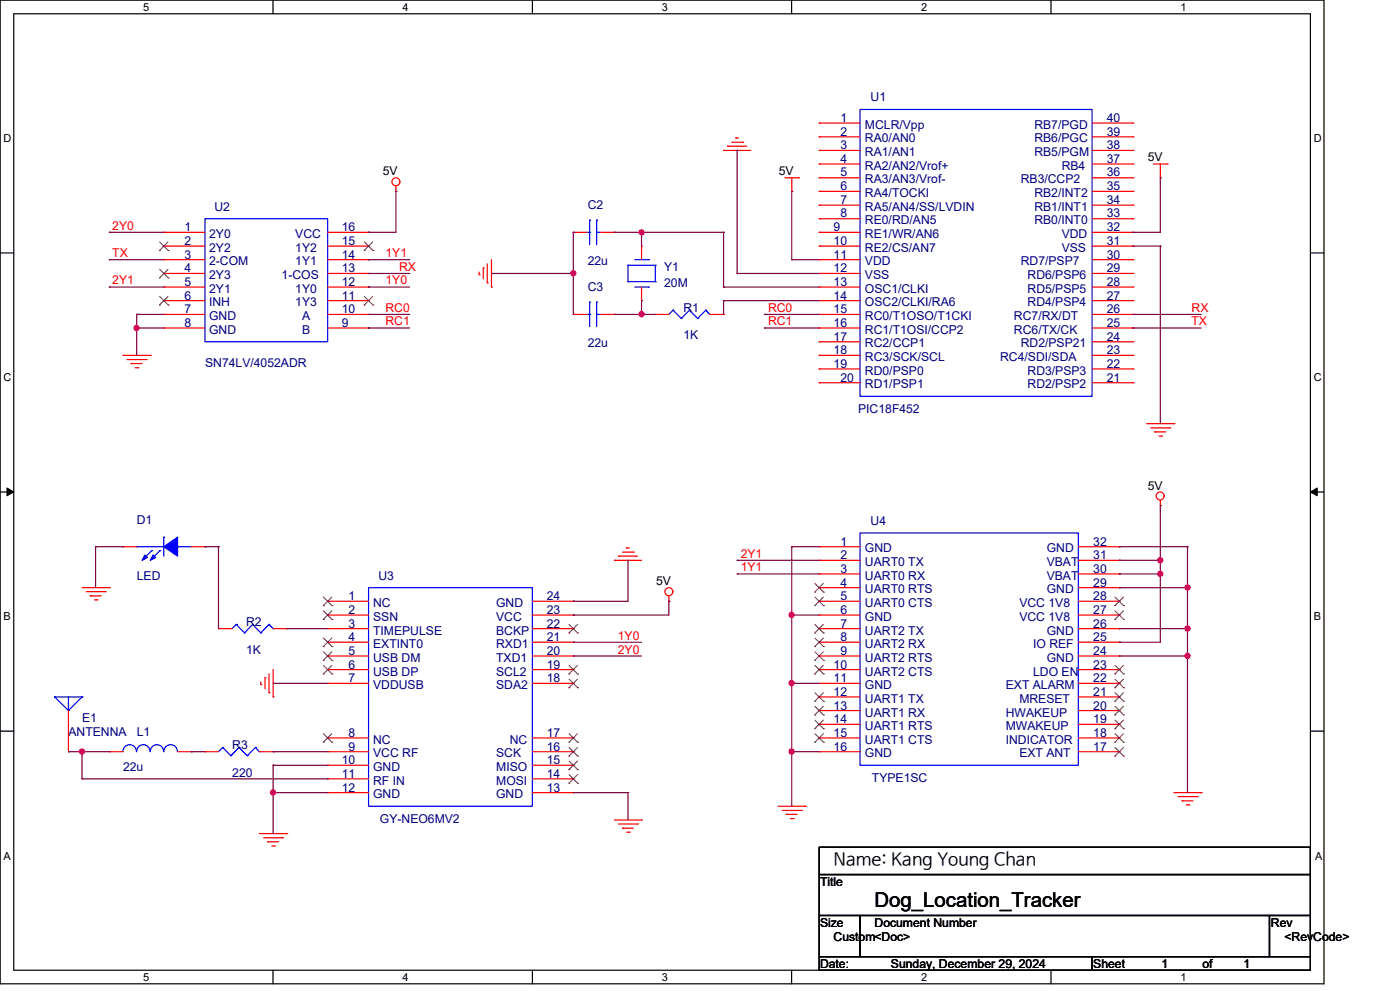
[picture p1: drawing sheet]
<svg xmlns="http://www.w3.org/2000/svg" width="297mm" height="210mm" viewBox="0 0 297 210" stroke-linecap="round" stroke-linejoin="round" font-family="sans-serif">
<g fill="none" stroke="#000" stroke-width=".25">
<path d="M0 0h280.6v208.4h-280.6zM2.9 2.9h274.8v202.6h-274.8zM57.8 0v2.9M112.8 0v2.9M167.8 0v2.9M222.7 0v2.9M0 53.6h2.9M277.7 53.6h2.9M0 104.2h2.9M277.7 104.2h2.9M0 154.9h2.9M277.7 154.9h2.9"/>
<path d="M173.6 179.4h104.1v5.8h-104.1zM173.6 185.2h104.1v8.7h-104.1zM173.6 193.9h8.7v8.7h-8.7zM182.3 193.9h86.7v8.7h-86.7zM269 193.9h8.7v8.7h-8.7zM57.8 205.5v2.9M112.8 205.5v2.9M167.8 205.5v2.9M173.6 202.6h57.8v2.9h-57.8zM222.7 205.5v2.9M231.4 202.6h46.3v2.9h-46.3z"/>
</g>
<path d="M1.5 103.4l1.4 .8-1.4 .8zM277.7 104.2l1.4-.8v1.6z" fill="#000" stroke="#000" stroke-width=".21"/>
<g fill="none" stroke="#f00" stroke-width=".25">
<path d="M83.9 39.4v1.1M153.3 31.9h.1M153.3 31.9h5.8M154.2 31h.1M154.2 31h4M155.1 30.1h2.3M155.9 29.2h.1M155.9 29.2h.6M157.4 30.1h.1M166.4 37.7h2.8M167.8 37.7v2.8M169.2 37.7h.1"/>
<path d="M173.6 26.1h.1M173.6 29h.1M173.6 31.9h.1M173.6 34.7h.1M173.6 37.7h.1M173.6 37.7h8.7M173.6 31.9h8.7M173.6 34.7h8.7M173.6 26.1h8.7M173.6 29h8.7M231.4 37.7h8.7M231.4 31.9h8.7"/>
<path d="M231.4 34.7h8.7M231.4 26.1h8.7M231.4 29h8.7M240.1 37.7h.1M240.1 34.7h.1M240.1 31.9h.1M240.1 29h.1M240.1 26.1h.1M244.4 34.7h2.9M245.9 37.7h.1M245.9 34.7v3M247.3 34.7h.1"/>
<path d="M34.7 49.2h.1M34.7 52.1h.1M34.7 55h.1M34.7 57.9h.1M34.7 49.2h8.7M34.7 52.1h8.7M34.7 55h8.7M34.7 57.9h8.7M69.4 49.2h8.7M69.4 52.1h8.7M69.4 55h8.7M69.4 57.9h8.7"/>
<path d="M78.1 57.9h.1M78.1 55h.1M78.1 52.1h.1M78.1 49.2h.1M83.9 40.5h.1M101.5 58.2h.1M101.5 57.6v.6M102.4 56.7h.1M102.4 56.7v2.4M103.3 59.9h.1M103.3 55.9v4M104.2 55v5.8"/>
<path d="M121.5 49.2h.1M121.5 49.2h2.9M127.3 49.2h2.9M130.2 49.2h.1M136 52.1h.1M136 52.1v2.9M167.8 40.5h.1M173.6 40.5h.1M173.6 43.5h.1M173.6 46.3h.1M173.6 49.2h.1M173.6 52.1h.1"/>
<path d="M173.6 55h.1M173.6 57.9h.1M173.6 49.2h8.7M173.6 52.1h8.7M173.6 55h8.7M173.6 57.9h8.7M173.6 40.5h8.7M173.6 43.5h8.7M173.6 46.3h8.7M231.4 49.2h8.7M231.4 52.1h8.7M231.4 55h8.7"/>
<path d="M231.4 57.9h8.7M231.4 40.5h8.7M231.4 43.5h8.7M231.4 46.3h8.7M240.1 57.9h.1M240.1 55h.1M240.1 52.1h.1M240.1 49.2h.1M240.1 46.3h.1M240.1 43.5h.1M240.1 40.5h.1M26 75.3h5.8"/>
<path d="M26.9 76.2h4.1M27.8 77h.1M27.8 77h2.3M28.7 77.9h.5M29.2 77.9h.1M31 76.2h.1M31.8 75.3h.1M34.7 60.8h.1M34.7 63.7h.1M34.7 66.6h.1M34.7 69.5h.1M34.7 66.6h8.7"/>
<path d="M34.7 60.8h8.7M34.7 63.7h8.7M34.7 69.5h8.7M69.4 66.6h8.7M69.4 60.8h8.7M69.4 63.7h8.7M69.4 69.5h8.7M78.1 69.5h.1M78.1 66.6h.1M78.1 63.7h.1M78.1 60.8h.1M104.2 60.8h.1"/>
<path d="M121.5 66.6h.1M121.5 66.6h2.9M127.3 66.6h2.9M130.2 66.6h.1M136 63.7h.1M136 60.8v2.9M138.9 66.6h.1M138.9 66.6h2.8M150.4 66.6h2.9M153.3 66.6h.1M173.6 60.8h.1M173.6 63.7h.1"/>
<path d="M173.6 66.6h.1M173.6 69.5h.1M173.6 72.4h.1M173.6 75.3h.1M173.6 78.1h.1M173.6 75.3h8.7M173.6 66.6h8.7M173.6 60.8h8.7M173.6 63.7h8.7M173.6 69.5h8.7M173.6 72.4h8.7M173.6 78.1h8.7"/>
<path d="M231.4 75.3h8.7M231.4 66.6h8.7M231.4 60.8h8.7M231.4 63.7h8.7M231.4 69.5h8.7M231.4 72.4h8.7M231.4 78.1h8.7M240.1 78.1h.1M240.1 75.3h.1M240.1 69.5h.1M240.1 66.6h.1M240.1 63.7h.1"/>
<path d="M240.1 60.8h.1M240.1 72.4h.1M173.6 81.1h.1M173.6 81.1h8.7M231.4 81.1h8.7M240.1 81.1h.1M243 89.7h5.8M243.9 90.6h4M244.7 91.5h.1M244.7 91.5h2.3M245.6 92.4h.6M246.2 92.4h.1"/>
<path d="M247.9 90.6h.1M248.8 89.7h.1M26 115.8h.1M26 115.8h3M40.5 115.8h2.9M43.4 115.8h.1M130.2 118.7h.1M130.2 118.7h5.8M131 117.8h.1M131 117.8h4.1M131.9 116.9h2.3M132.8 116.1h.1"/>
<path d="M132.8 116.1h.6M134.2 116.9h.1M173.6 115.8h.1M173.6 118.7h.1M173.6 118.7h8.7M173.6 115.8h8.7M228.5 118.7h8.7M228.5 115.8h8.7M237.2 118.7h.1M237.2 115.8h.1M245.9 107.1h.1M245.9 105.9v1.2"/>
<path d="M17.4 124.5h5.8M18.3 125.3h4M19.1 126.2h.1M19.1 126.2h2.3M20 127.1h.6M20.6 127.1h.1M22.3 125.3h.1M23.2 124.5h.1M46.3 133.2h.1M46.3 133.2h2.9M57.9 133.2h2.9M60.8 133.2h.1"/>
<path d="M69.4 127.4h.1M69.4 130.3h.1M69.4 133.2h.1M69.4 136h.1M69.4 138.9h.1M69.4 127.4h8.7M69.4 130.3h8.7M69.4 133.2h8.7M69.4 136h8.7M69.4 138.9h8.7M112.8 127.4h8.7M112.8 130.3h8.7"/>
<path d="M112.8 133.2h8.7M112.8 136h8.7M112.8 138.9h8.7M121.5 138.9h.1M121.5 136h.1M121.5 133.2h.1M121.5 130.3h.1M121.5 127.4h.1M141.7 127.4h.1M141.7 126.2v1.2M173.6 121.6h.1M173.6 124.5h.1"/>
<path d="M173.6 127.4h.1M173.6 130.3h.1M173.6 133.2h.1M173.6 136h.1M173.6 138.9h.1M173.6 124.5h8.7M173.6 121.6h8.7M173.6 127.4h8.7M173.6 130.3h8.7M173.6 133.2h8.7M173.6 136h8.7M173.6 138.9h8.7"/>
<path d="M228.5 124.5h8.7M228.5 121.6h8.7M228.5 127.4h8.7M228.5 130.3h8.7M228.5 133.2h8.7M228.5 136h8.7M228.5 138.9h8.7M237.2 138.9h.1M237.2 136h.1M237.2 133.2h.1M237.2 130.3h.1M237.2 127.4h.1"/>
<path d="M237.2 124.5h.1M237.2 121.6h.1M14.5 159.2h.1M14.5 150.5v8.7M23.2 159.2h.1M23.2 159.2h2.8M37.6 159.2h2.9M40.5 159.2h.1M43.4 159.2h.1M43.4 159.2h2.9M55 159.2h2.9M55.3 145h.1"/>
<path d="M55.3 144.4v.6M56.2 143.6h.1M56.2 143.6v2.3M57 146.7h.1M57 142.7v4M57.9 147.6h.1M57.9 159.2h.1M57.9 141.8v5.8M69.4 141.8h.1M69.4 144.7h.1M69.4 156.3h.1M69.4 159.2h.1"/>
<path d="M69.4 141.8h8.7M69.4 144.7h8.7M69.4 156.3h8.7M69.4 159.2h8.7M112.8 141.8h8.7M112.8 144.7h8.7M112.8 156.3h8.7M112.8 159.2h8.7M121.5 159.2h.1M121.5 156.3h.1M121.5 144.7h.1M121.5 141.8h.1"/>
<path d="M173.6 141.8h.1M173.6 144.7h.1M173.6 147.6h.1M173.6 150.5h.1M173.6 153.4h.1M173.6 156.3h.1M173.6 159.2h.1M173.6 141.8h8.7M173.6 144.7h8.7M173.6 147.6h8.7M173.6 150.5h8.7M173.6 153.4h8.7"/>
<path d="M173.6 156.3h8.7M173.6 159.2h8.7M228.5 141.8h8.7M228.5 144.7h8.7M228.5 147.6h8.7M228.5 150.5h8.7M228.5 153.4h8.7M228.5 156.3h8.7M228.5 159.2h8.7M237.2 159.2h.1M237.2 156.3h.1M237.2 153.4h.1"/>
<path d="M237.2 150.5h.1M237.2 147.6h.1M237.2 144.7h.1M237.2 141.8h.1M55 176.6h5.8M55.9 177.5h4M56.7 178.3h.1M56.7 178.3h2.3M57.6 179.2h.5M58.1 179.2h.1M59.9 177.5h.1M60.8 176.6h.1"/>
<path d="M69.4 162.1h.1M69.4 165h.1M69.4 167.9h.1M69.4 167.9h8.7M69.4 162.1h8.7M69.4 165h8.7M112.8 167.9h8.7M112.8 162.1h8.7M112.8 165h8.7M121.5 167.9h.1M121.5 165h.1M121.5 162.1h.1"/>
<path d="M130.2 173.7h5.8M131 174.5h4.1M131.9 175.4h.1M131.9 175.4h2.3M132.8 176.3h.6M133.4 176.3h.1M135.1 174.5h.1M136 173.7h.1M164.9 170.8h5.8M165.8 171.7h4M166.6 172.5h.1M166.6 172.5h2.3"/>
<path d="M167.5 173.4h.6M168.1 173.4h.1M169.8 171.7h.1M170.7 170.8h.1M248.8 167.9h5.8M249.7 168.7h4M250.5 169.6h.1M250.5 169.6h2.3M251.4 170.5h.5M251.9 170.5h.1M253.7 168.7h.1M254.6 167.9h.1"/>
<circle cx="83.9" cy="38.5" r=".85"/>
<circle cx="245.9" cy="105.1" r=".85"/>
<circle cx="141.7" cy="125.3" r=".85"/>
</g>
<g fill="none" stroke="#00f" stroke-width=".25">
<path d="M182.3 23.2h49.1v60.7h-49.1zM43.4 46.3h26v26.1h-26zM124.4 49.2h.6M125 49.2h.1M125 46.6h.1M125 46.6v5.2M126.4 46.6h.1M126.4 49.2h.1M126.4 49.2h.9M126.4 46.6v5.2M133.1 56.2h.1M133.1 59.7h.1"/>
<path d="M133.1 59.7h5.8M133.1 56.2h5.8M133.1 56.2v3.5M134.5 55h2.9M137.4 55h.1M138.9 59.7h.1M138.9 56.2h.1M138.9 56.2v3.5M124.4 66.6h.6M125 66.6h.1M125 64h.1M125 64v5.2"/>
<path d="M126.4 64h.1M126.4 66.6h.1M126.4 64v5.2M126.4 66.6h.9M134.5 60.8h2.9M137.4 60.8h.1M142.6 65.7h.1M142.6 65.7l-.9 .9M142.6 65.7l1.8 1.7M144.4 67.4h.1M146.1 65.7h.1M146.1 65.7l-1.7 1.7"/>
<path d="M146.1 65.7l1.7 1.7M147.8 67.4h.1M149.6 65.7h.1M149.6 65.7l-1.8 1.7M149.6 65.7l.8 .9M150.4 66.6h.1M29 115.8h.1M29 115.8h5.7M32.1 116.7h.1M32.1 116.7l-1.7 1.7M33.9 116.7h.1M33.9 116.7l-1.8 1.7"/>
<path d="M34.7 113.8h.1M34.7 113.8v4M37.6 115.8h.1M37.6 115.8h2.9M182.3 112.9h46.2v49.2h-46.2zM50.1 132.3h.1M50.1 132.3l-.9 .9M50.1 132.3l1.7 1.7M51.8 134h.1M53.5 132.3h.1M53.5 132.3l-1.7 1.7M53.5 132.3l1.8 1.7"/>
<path d="M55.3 134h.1M57 132.3h.1M57 132.3l-1.7 1.7M57 132.3l.9 .9M57.9 133.2h.1M78.1 124.5h34.7v46.3h-34.7zM11.6 147.6h.1M11.6 147.6h5.8M11.6 147.6l2.9 2.9M14.5 150.5h.1M14.5 147.6v2.9M17.4 147.6h.1"/>
<path d="M17.4 147.6l-2.9 2.9M28.9 159.2a1.44 1.44 0 0 0-1.4-1.5 1.44 1.44 0 0 0-1.5 1.5M31.8 159.2a1.42 1.42 0 0 0-1.4-1.5 1.42 1.42 0 0 0-1.4 1.5M34.7 159.2a1.42 1.42 0 0 0-1.4-1.5 1.42 1.42 0 0 0-1.5 1.5M37.6 159.2a1.44 1.44 0 0 0-1.4-1.5 1.44 1.44 0 0 0-1.5 1.5M47.2 158.3h.1M47.2 158.3l-.9 .9M47.2 158.3l1.7 1.8M50.7 158.3h.1M50.7 158.3l-1.8 1.8M50.7 158.3l1.7 1.8M54.1 158.3h.1"/>
<path d="M54.1 158.3l-1.7 1.8M54.1 158.3l.9 .9M55 159.2h.1M48.9 160.1h.1M52.4 160.1h.1"/>
</g>
<g fill="#00f" stroke="#00f" stroke-width=".25">
<path d="M34.7 115.8l2.9-2v4z" fill-rule="evenodd"/>
<path d="M30.7 117.5l.6 .6-1.2 .6z" fill-rule="evenodd"/>
<path d="M32.4 117.5l.6 .6-1.2 .6z" fill-rule="evenodd"/>
</g>
<g fill="none" stroke="#804000" stroke-width=".21">
<path d="M33.8 53.1h.1M33.8 58.9h.1M33.8 51.2l1.8 1.9M33.8 57l1.8 1.9M35.6 51.2l-1.8 1.9M35.6 57l-1.8 1.9M35.6 53.1h.1M35.6 58.9h.1M77.2 53.1h.1M77.2 51.2l1.8 1.9M79 51.2l-1.8 1.9M79 53.1h.1"/>
<path d="M33.8 64.6h.1M33.8 62.8l1.8 1.8M35.6 62.8l-1.8 1.8M35.6 64.6h.1M77.2 64.6h.1M77.2 62.8l1.8 1.8M79 62.8l-1.8 1.8M79 64.6h.1M68.5 128.3h.1M68.5 131.2h.1M68.5 137h.1M68.5 139.9h.1"/>
<path d="M68.5 126.5l1.9 1.8M68.5 129.4l1.9 1.8M68.5 135.1l1.9 1.9M68.5 138.1l1.9 1.8M70.3 126.5l-1.8 1.8M70.3 129.4l-1.8 1.8M70.3 135.1l-1.8 1.9M70.3 138.1l-1.8 1.8M70.4 128.3h.1M70.4 131.2h.1M70.4 137h.1M70.4 139.9h.1"/>
<path d="M120.6 134.1h.1M120.6 132.3l1.8 1.8M122.4 132.3l-1.8 1.8M122.4 134.1h.1M172.7 125.4h.1M172.7 128.3h.1M172.7 134.1h.1M172.7 137h.1M172.7 139.9h.1M172.7 123.6l1.8 1.8M172.7 126.5l1.8 1.8M172.7 132.3l1.8 1.8"/>
<path d="M172.7 135.1l1.8 1.9M172.7 138.1l1.8 1.8M174.5 123.6l-1.8 1.8M174.5 126.5l-1.8 1.8M174.5 132.3l-1.8 1.8M174.5 135.1l-1.8 1.9M174.5 138.1l-1.8 1.8M174.5 125.4h.1M174.5 128.3h.1M174.5 134.1h.1M174.5 137h.1M174.5 139.9h.1"/>
<path d="M236.3 131.2h.1M236.3 128.3h.1M236.3 129.4l1.8 1.8M236.3 126.5l1.8 1.8M238.1 129.4l-1.8 1.8M238.1 126.5l-1.8 1.8M238.1 131.2h.1M238.1 128.3h.1M68.5 142.8h.1M68.5 157.2h.1M68.5 140.9l1.9 1.9M68.5 155.4l1.9 1.8"/>
<path d="M70.3 140.9l-1.8 1.9M70.3 155.4l-1.8 1.8M70.4 142.8h.1M70.4 157.2h.1M120.6 157.2h.1M120.6 145.7h.1M120.6 142.8h.1M120.6 158.3l1.8 1.8M120.6 155.4l1.8 1.8M120.6 143.9l1.8 1.8M120.6 140.9l1.8 1.9M122.4 158.3l-1.8 1.8"/>
<path d="M122.4 155.4l-1.8 1.8M122.4 143.9l-1.8 1.8M122.4 140.9l-1.8 1.9M122.4 157.2h.1M122.4 145.7h.1M122.4 142.8h.1M172.7 142.8h.1M172.7 148.6h.1M172.7 151.4h.1M172.7 154.3h.1M172.7 157.2h.1M172.7 140.9l1.8 1.9"/>
<path d="M172.7 146.7l1.8 1.9M172.7 149.6l1.8 1.8M172.7 152.5l1.8 1.8M172.7 155.4l1.8 1.8M174.5 140.9l-1.8 1.9M174.5 146.7l-1.8 1.9M174.5 149.6l-1.8 1.8M174.5 152.5l-1.8 1.8M174.5 155.4l-1.8 1.8M174.5 142.8h.1M174.5 148.6h.1M174.5 151.4h.1"/>
<path d="M174.5 154.3h.1M174.5 157.2h.1M236.3 157.2h.1M236.3 154.3h.1M236.3 151.4h.1M236.3 148.6h.1M236.3 145.7h.1M236.3 142.8h.1M236.3 158.3l1.8 1.8M236.3 155.4l1.8 1.8M236.3 152.5l1.8 1.8M236.3 149.6l1.8 1.8"/>
<path d="M236.3 146.7l1.8 1.9M236.3 143.9l1.8 1.8M236.3 140.9l1.8 1.9M238.1 158.3l-1.8 1.8M238.1 155.4l-1.8 1.8M238.1 152.5l-1.8 1.8M238.1 149.6l-1.8 1.8M238.1 146.7l-1.8 1.9M238.1 143.9l-1.8 1.8M238.1 140.9l-1.8 1.9M238.1 157.2h.1M238.1 154.3h.1"/>
<path d="M238.1 151.4h.1M238.1 148.6h.1M238.1 145.7h.1M238.1 142.8h.1M120.6 165.9h.1M120.6 163h.1M120.6 160.1h.1M120.6 164.1l1.8 1.8M120.6 161.2l1.8 1.8M122.4 164.1l-1.8 1.8M122.4 161.2l-1.8 1.8M122.4 165.9h.1"/>
<path d="M122.4 163h.1M122.4 160.1h.1M236.3 160.1h.1M238.1 160.1h.1"/>
</g>
<g fill="none" stroke="#800040" stroke-width=".25">
<path d="M156.2 31.9h.1M156.2 31.9v26M245.9 37.7h.1M245.9 37.7v11.5h-5.8M23.2 49.2h.1M23.2 55h.1M23.2 55h11.5M23.2 49.2h11.5M78.1 49.2h.1M78.1 55h.1M78.1 57.9h.1M78.1 55h8.7"/>
<path d="M78.1 57.9h8.7M83.9 40.5h.1M83.9 40.5v8.7h-5.8M104.2 57.9h.1M104.2 57.9h17.3M121.5 49.2h.1M121.5 57.9h.1M121.5 49.2v17.4M130.2 49.2h.1M130.2 49.2h23.1M136 49.2h.1M136 49.2v2.9"/>
<path d="M153.3 49.2h.1M153.3 49.2v11.6M156.2 57.9h.1M156.2 57.9h17.4M167.8 40.5h.1M167.8 55h.1M167.8 40.5v14.5M167.8 55h5.8M240.1 52.1h.1M240.1 49.2h.1M240.1 52.1h5.8M245.9 52.1h.1"/>
<path d="M245.9 52.1v37.6M23.2 60.8h.1M23.2 60.8h11.5M29 69.5h.1M29 66.6h.1M29 66.6h5.7M29 69.5h5.7M29 66.6v8.7M78.1 66.6h.1M78.1 69.5h.1M78.1 60.8h.1M78.1 66.6h8.7"/>
<path d="M78.1 60.8h8.7M78.1 69.5h8.7M130.2 66.6h.1M130.2 66.6h8.7M136 63.7h.1M136 66.6h.1M136 63.7v2.9M153.3 60.8h.1M153.3 63.7h.1M153.3 60.8h20.3M153.3 63.7v2.9M153.3 63.7h20.3"/>
<path d="M162 66.6h.1M162 69.5h.1M162 66.6h11.6M162 69.5h11.6M240.1 69.5h.1M240.1 66.6h.1M240.1 66.6h14.5M240.1 69.5h14.5M20.3 115.8h.1M20.3 115.8h5.7M20.3 115.8v8.7M26 115.8h.1"/>
<path d="M43.4 115.8h.1M43.4 115.8h2.9M46.3 115.8h.1M46.3 115.8v17.4M133.1 118.7h.1M133.1 118.7v8.7h-11.6M156.2 118.7h.1M156.2 118.7h17.4M167.8 115.8h.1M167.8 115.8v55M167.8 115.8h5.8M237.2 115.8h.1"/>
<path d="M237.2 118.7h.1M237.2 115.8h14.5M237.2 118.7h8.7M245.9 107.1h.1M245.9 118.7h.1M245.9 107.1v28.9h-8.7M251.7 115.8h.1M251.7 115.8v52.1M60.8 133.2h.1M60.8 133.2h8.6M121.5 127.4h.1M121.5 130.3h.1"/>
<path d="M121.5 136h.1M121.5 138.9h.1M121.5 136h14.5M121.5 138.9h14.5M141.7 127.4h.1M141.7 127.4v2.9h-20.2M156.2 121.6h.1M156.2 121.6h17.4M167.8 130.3h.1M167.8 130.3h5.8M237.2 124.5h.1M237.2 133.2h.1"/>
<path d="M237.2 138.9h.1M237.2 121.6h.1M237.2 136h.1M237.2 138.9h14.5M237.2 133.2h14.5M237.2 121.6h8.7M237.2 124.5h14.5M245.9 121.6h.1M251.7 124.5h.1M251.7 133.2h.1M251.7 138.9h.1M14.5 159.2h.1"/>
<path d="M14.5 159.2h8.7M17.4 159.2h.1M17.4 159.2v5.8M40.5 159.2h.1M40.5 159.2h2.9M57.9 144.7h.1M57.9 159.2h.1M57.9 144.7h11.5M57.9 159.2h11.5M167.8 144.7h.1M167.8 159.2h.1M167.8 144.7h5.8"/>
<path d="M167.8 159.2h5.8M17.4 165h.1M17.4 165h52M57.9 162.1h.1M57.9 167.9h.1M57.9 167.9h11.5M57.9 162.1h11.5M57.9 162.1v14.5M121.5 167.9h.1M121.5 167.9h11.6M133.1 167.9h.1M133.1 167.9v5.8"/>
</g>
<g fill="#f0f" stroke="#f0f" stroke-width=".25">
<circle cx="121.5" cy="57.9" r=".55"/>
<circle cx="136" cy="49.2" r=".55"/>
<circle cx="136" cy="66.6" r=".55"/>
<circle cx="28.9" cy="69.5" r=".55"/>
<circle cx="57.8" cy="167.8" r=".55"/>
<circle cx="17.4" cy="159.2" r=".56"/>
<circle cx="167.8" cy="130.2" r=".55"/>
<circle cx="167.8" cy="159.2" r=".55"/>
<circle cx="167.8" cy="144.7" r=".55"/>
<circle cx="251.6" cy="133.1" r=".56"/>
<circle cx="251.7" cy="124.4" r=".55"/>
<circle cx="251.7" cy="138.9" r=".55"/>
<circle cx="245.8" cy="118.7" r=".56"/>
<circle cx="245.9" cy="121.6" r=".55"/>
</g>
<text font-size="4.3" x="185.3" y="192.1">Dog_Location_Tracker</text>
<text font-size="3.7" x="176.7" y="183.3">Name: Kang Young Chan</text>
<g font-size="2.6" fill="#000080">
<text x="184.5" y="21.5">U1</text>
<text x="178.1" y="25.8">1</text>
<text x="178.1" y="28.7">2</text>
<text x="183.3" y="27.3">MCLR/Vpp</text>
<text x="219.2" y="27.3">RB7/PGD</text>
<text x="234.6" y="28.7">39</text>
<text x="234.6" y="25.8">40</text>
<text x="178.1" y="31.6">3</text>
<text x="178.1" y="34.5">4</text>
<text x="183.3" y="30.1">RA0/AN0</text>
<text x="183.3" y="33.1">RA1/AN1</text>
<text x="183.3" y="35.9">RA2/AN2/Vrof+</text>
<text x="219.2" y="33.1">RB5/PGM</text>
<text x="219.2" y="30.1">RB6/PGC</text>
<text x="225" y="35.9">RB4</text>
<text x="234.6" y="34.5">37</text>
<text x="234.6" y="31.6">38</text>
<text x="178.1" y="37.4">5</text>
<text x="178.1" y="40.3">6</text>
<text x="183.3" y="38.8">RA3/AN3/Vrof-</text>
<text x="183.3" y="41.7">RA4/TOCKI</text>
<text x="216.3" y="38.8">RB3/CCP2</text>
<text x="219.2" y="41.7">RB2/INT2</text>
<text x="234.6" y="40.3">35</text>
<text x="234.6" y="37.4">36</text>
<text x="45.5" y="44.6">U2</text>
<text x="124.5" y="44.3">C2</text>
<text x="178.1" y="43.2">7</text>
<text x="178.1" y="46.1">8</text>
<text x="183.3" y="44.6">RA5/AN4/SS/LVDIN</text>
<text x="183.3" y="47.5">RE0/RD/AN5</text>
<text x="219.2" y="47.5">RB0/INT0</text>
<text x="219.2" y="44.6">RB1/INT1</text>
<text x="234.6" y="46.1">33</text>
<text x="234.6" y="43.2">34</text>
<text x="39.1" y="49">1</text>
<text x="39.1" y="51.9">2</text>
<text x="44.3" y="50.4">2Y0</text>
<text x="44.3" y="53.3">2Y2</text>
<text x="62.6" y="53.3">1Y2</text>
<text x="62.6" y="50.4">VCC</text>
<text x="72.4" y="51.9">15</text>
<text x="72.4" y="49">16</text>
<text x="176.7" y="49">9</text>
<text x="176.7" y="51.9">10</text>
<text x="183.3" y="50.4">RE1/WR/AN6</text>
<text x="183.3" y="53.3">RE2/CS/AN7</text>
<text x="225" y="53.3">VSS</text>
<text x="225" y="50.4">VDD</text>
<text x="234.6" y="51.9">31</text>
<text x="234.6" y="49">32</text>
<text x="39.1" y="54.8">3</text>
<text x="39.1" y="57.7">4</text>
<text x="44.3" y="56.2">2-COM</text>
<text x="44.3" y="59.1">2Y3</text>
<text x="59.7" y="59.1">1-COS</text>
<text x="62.6" y="56.2">1Y1</text>
<text x="72.4" y="57.7">13</text>
<text x="72.4" y="54.8">14</text>
<text x="124.5" y="56.2">22u</text>
<text x="140.8" y="57.4">Y1</text>
<text x="176.7" y="54.8">11</text>
<text x="176.7" y="57.7">12</text>
<text x="183.3" y="56.2">VDD</text>
<text x="183.3" y="59.1">VSS</text>
<text x="216.3" y="56.2">RD7/PSP7</text>
<text x="217.8" y="59.1">RD6/PSP6</text>
<text x="234.6" y="57.7">29</text>
<text x="234.6" y="54.8">30</text>
<text x="39.1" y="60.5">5</text>
<text x="39.1" y="63.5">6</text>
<text x="44.3" y="62">2Y1</text>
<text x="44.3" y="64.9">INH</text>
<text x="62.6" y="64.9">1Y3</text>
<text x="62.6" y="62">1Y0</text>
<text x="72.4" y="63.5">11</text>
<text x="72.4" y="60.5">12</text>
<text x="124.5" y="61.7">C3</text>
<text x="140.8" y="60.8">20M</text>
<text x="176.7" y="60.5">13</text>
<text x="176.7" y="63.5">14</text>
<text x="183.3" y="62">OSC1/CLKI</text>
<text x="183.3" y="64.9">OSC2/CLKI/RA6</text>
<text x="217.8" y="64.9">RD4/PSP4</text>
<text x="217.8" y="62">RD5/PSP5</text>
<text x="234.6" y="63.5">27</text>
<text x="234.6" y="60.5">28</text>
<text x="39.1" y="66.3">7</text>
<text x="39.1" y="69.3">8</text>
<text x="44.3" y="67.8">GND</text>
<text x="44.3" y="70.7">GND</text>
<text x="64" y="70.7">B</text>
<text x="64" y="67.8">A</text>
<text x="72.4" y="69.3">9</text>
<text x="72.4" y="66.3">10</text>
<text x="144.8" y="66">R1</text>
<text x="144.8" y="71.8">1K</text>
<text x="176.7" y="66.3">15</text>
<text x="176.7" y="69.3">16</text>
<text x="183.3" y="67.8">RC0/T1OSO/T1CKI</text>
<text x="183.3" y="70.7">RC1/T1OSI/CCP2</text>
<text x="214.9" y="70.7">RC6/TX/CK</text>
<text x="214.9" y="67.8">RC7/RX/DT</text>
<text x="234.6" y="69.3">25</text>
<text x="234.6" y="66.3">26</text>
<text x="43.5" y="77.6">SN74LV/4052ADR</text>
<text x="124.5" y="73.6">22u</text>
<text x="176.7" y="72.1">17</text>
<text x="176.7" y="75">18</text>
<text x="176.7" y="77.9">19</text>
<text x="183.3" y="73.6">RC2/CCP1</text>
<text x="183.3" y="76.5">RC3/SCK/SCL</text>
<text x="212" y="76.5">RC4/SDI/SDA</text>
<text x="216.3" y="73.6">RD2/PSP21</text>
<text x="234.6" y="77.9">22</text>
<text x="234.6" y="75">23</text>
<text x="234.6" y="72.1">24</text>
<text x="178.1" y="80.8">20</text>
<text x="183.3" y="82.3">RD1/PSP1</text>
<text x="183.3" y="79.4">RD0/PSP0</text>
<text x="217.8" y="82.3">RD2/PSP2</text>
<text x="217.8" y="79.4">RD3/PSP3</text>
<text x="234.6" y="80.8">21</text>
<text x="181.9" y="87.5">PIC18F452</text>
<text x="29" y="111">D1</text>
<text x="184.5" y="111.2">U4</text>
<text x="178.1" y="115.6">1</text>
<text x="178.1" y="118.4">2</text>
<text x="183.3" y="117">GND</text>
<text x="183.3" y="119.9">UART0 TX</text>
<text x="221.8" y="119.9">VBAT</text>
<text x="221.8" y="117">GND</text>
<text x="231.7" y="118.4">31</text>
<text x="231.7" y="115.6">32</text>
<text x="29" y="122.8">LED</text>
<text x="80.2" y="122.8">U3</text>
<text x="178.1" y="121.4">3</text>
<text x="178.1" y="124.2">4</text>
<text x="183.3" y="122.8">UART0 RX</text>
<text x="183.3" y="125.7">UART0 RTS</text>
<text x="221.8" y="125.7">GND</text>
<text x="221.8" y="122.8">VBAT</text>
<text x="231.7" y="124.2">29</text>
<text x="231.7" y="121.4">30</text>
<text x="73.9" y="127.2">1</text>
<text x="73.9" y="130">2</text>
<text x="79.1" y="128.6">NC</text>
<text x="79.1" y="131.5">SSN</text>
<text x="105.2" y="131.5">VCC</text>
<text x="105.2" y="128.6">GND</text>
<text x="115.9" y="130">23</text>
<text x="115.9" y="127.2">24</text>
<text x="178.1" y="127.2">5</text>
<text x="178.1" y="130">6</text>
<text x="183.3" y="128.6">UART0 CTS</text>
<text x="183.3" y="131.5">GND</text>
<text x="216" y="131.5">VCC 1V8</text>
<text x="216" y="128.6">VCC 1V8</text>
<text x="231.7" y="130">27</text>
<text x="231.7" y="127.2">28</text>
<text x="52.2" y="132.7">R2</text>
<text x="73.9" y="132.9">3</text>
<text x="73.9" y="135.8">4</text>
<text x="79.1" y="134.4">TIMEPULSE</text>
<text x="79.1" y="137.3">EXTINT0</text>
<text x="105.2" y="137.3">RXD1</text>
<text x="105.2" y="134.4">BCKP</text>
<text x="115.9" y="135.8">21</text>
<text x="115.9" y="132.9">22</text>
<text x="178.1" y="132.9">7</text>
<text x="178.1" y="135.8">8</text>
<text x="183.3" y="134.4">UART2 TX</text>
<text x="183.3" y="137.3">UART2 RX</text>
<text x="218.9" y="137.3">IO REF</text>
<text x="221.8" y="134.4">GND</text>
<text x="231.7" y="135.8">25</text>
<text x="231.7" y="132.9">26</text>
<text x="52.2" y="138.4">1K</text>
<text x="73.9" y="138.7">5</text>
<text x="73.9" y="141.6">6</text>
<text x="79.1" y="140.2">USB DM</text>
<text x="79.1" y="143.1">USB DP</text>
<text x="105.2" y="143.1">SCL2</text>
<text x="105.2" y="140.2">TXD1</text>
<text x="115.9" y="141.6">19</text>
<text x="115.9" y="138.7">20</text>
<text x="176.7" y="141.6">10</text>
<text x="178.1" y="138.7">9</text>
<text x="183.3" y="140.2">UART2 RTS</text>
<text x="183.3" y="143.1">UART2 CTS</text>
<text x="218.9" y="143.1">LDO EN</text>
<text x="221.8" y="140.2">GND</text>
<text x="231.7" y="141.6">23</text>
<text x="231.7" y="138.7">24</text>
<text x="73.9" y="144.5">7</text>
<text x="79.1" y="146">VDDUSB</text>
<text x="105.2" y="146">SDA2</text>
<text x="115.9" y="144.5">18</text>
<text x="176.7" y="144.5">11</text>
<text x="176.7" y="147.4">12</text>
<text x="183.3" y="146">GND</text>
<text x="183.3" y="148.9">UART1 TX</text>
<text x="213.1" y="146">EXT ALARM</text>
<text x="216" y="148.9">MRESET</text>
<text x="231.7" y="147.4">21</text>
<text x="231.7" y="144.5">22</text>
<text x="14.5" y="155.8">ANTENNA</text>
<text x="17.4" y="152.9">E1</text>
<text x="29" y="155.8">L1</text>
<text x="176.7" y="150.3">13</text>
<text x="176.7" y="153.2">14</text>
<text x="183.3" y="151.8">UART1 RX</text>
<text x="183.3" y="154.6">UART1 RTS</text>
<text x="213.1" y="154.6">MWAKEUP</text>
<text x="213.1" y="151.8">HWAKEUP</text>
<text x="231.7" y="153.2">19</text>
<text x="231.7" y="150.3">20</text>
<text x="49.2" y="158.7">R3</text>
<text x="72.4" y="161.9">10</text>
<text x="73.9" y="156.1">8</text>
<text x="73.9" y="159">9</text>
<text x="79.1" y="157.6">NC</text>
<text x="79.1" y="160.4">VCC RF</text>
<text x="105.2" y="160.4">SCK</text>
<text x="108" y="157.6">NC</text>
<text x="115.9" y="161.9">15</text>
<text x="115.9" y="159">16</text>
<text x="115.9" y="156.1">17</text>
<text x="176.7" y="156.1">15</text>
<text x="176.7" y="159">16</text>
<text x="183.3" y="157.6">UART1 CTS</text>
<text x="183.3" y="160.4">GND</text>
<text x="213.1" y="157.6">INDICATOR</text>
<text x="216" y="160.4">EXT ANT</text>
<text x="231.7" y="159">17</text>
<text x="231.7" y="156.1">18</text>
<text x="26.1" y="163.4">22u</text>
<text x="49.2" y="164.5">220</text>
<text x="72.4" y="164.8">11</text>
<text x="72.4" y="167.7">12</text>
<text x="79.1" y="163.4">GND</text>
<text x="79.1" y="166.2">RF IN</text>
<text x="105.2" y="166.2">MOSI</text>
<text x="105.2" y="163.4">MISO</text>
<text x="115.9" y="167.7">13</text>
<text x="115.9" y="164.8">14</text>
<text x="184.8" y="165.6">TYPE1SC</text>
<text x="79.1" y="169.1">GND</text>
<text x="105.2" y="169.1">GND</text>
<text x="80.5" y="174.4">GY-NEO6MV2</text>
</g>
<g font-size="2.6">
<text x="243.2" y="34.2">5V</text>
<text x="81.1" y="37.1">5V</text>
<text x="165.1" y="37.1">5V</text>
<text x="243.2" y="103.7">5V</text>
<text x="139" y="124">5V</text>
<text x="173.8" y="187.7">Title</text>
<text x="173.8" y="196.3">Size</text>
<text x="185.3" y="196.3">Document Number</text>
<text x="269.3" y="196.3">Rev</text>
<text x="176.7" y="199.3">Custom&lt;Doc&gt;</text>
<text x="272.2" y="199.3">&lt;RevCode&gt;</text>
<text x="173.8" y="205.1">Date:</text>
<text x="188.8" y="205.1">Sunday, December 29, 2024</text>
<text x="231.7" y="205.1">Sheet</text>
<text x="246.2" y="205.1">1</text>
<text x="254.8" y="205.1">of</text>
<text x="263.5" y="205.1">1</text>
</g>
<g font-size="2.6" fill="#f00">
<text x="23.8" y="48.6">2Y0</text>
<text x="23.8" y="54.4">TX</text>
<text x="81.7" y="54.4">1Y1</text>
<text x="84.6" y="57.4">RX</text>
<text x="23.8" y="60.2">2Y1</text>
<text x="81.7" y="60.2">1Y0</text>
<text x="81.7" y="66">RC0</text>
<text x="81.7" y="68.9">RC1</text>
<text x="162.8" y="66">RC0</text>
<text x="162.8" y="68.9">RC1</text>
<text x="252.5" y="68.9">TX</text>
<text x="252.5" y="66">RX</text>
<text x="157" y="118.2">2Y1</text>
<text x="157" y="121">1Y1</text>
<text x="130.9" y="135.5">1Y0</text>
<text x="130.9" y="138.4">2Y0</text>
</g>
<g font-size="2.3">
<text x="30.4" y="2.2">5</text>
<text x="85.3" y="2.2">4</text>
<text x="140.3" y="2.2">3</text>
<text x="195.2" y="2.2">2</text>
<text x="250.2" y="2.2">1</text>
<text x=".8" y="30.1">D</text>
<text x="278.4" y="30.1">D</text>
<text x=".8" y="80.8">C</text>
<text x="278.4" y="80.8">C</text>
<text x=".8" y="131.4">B</text>
<text x="278.4" y="131.4">B</text>
<text x=".8" y="182.2">A</text>
<text x="278.7" y="182.2">A</text>
<text x="30.4" y="207.7">5</text>
<text x="85.3" y="207.7">4</text>
<text x="140.3" y="207.7">3</text>
<text x="195.2" y="207.7">2</text>
<text x="250.2" y="207.7">1</text>
</g>
</svg>
